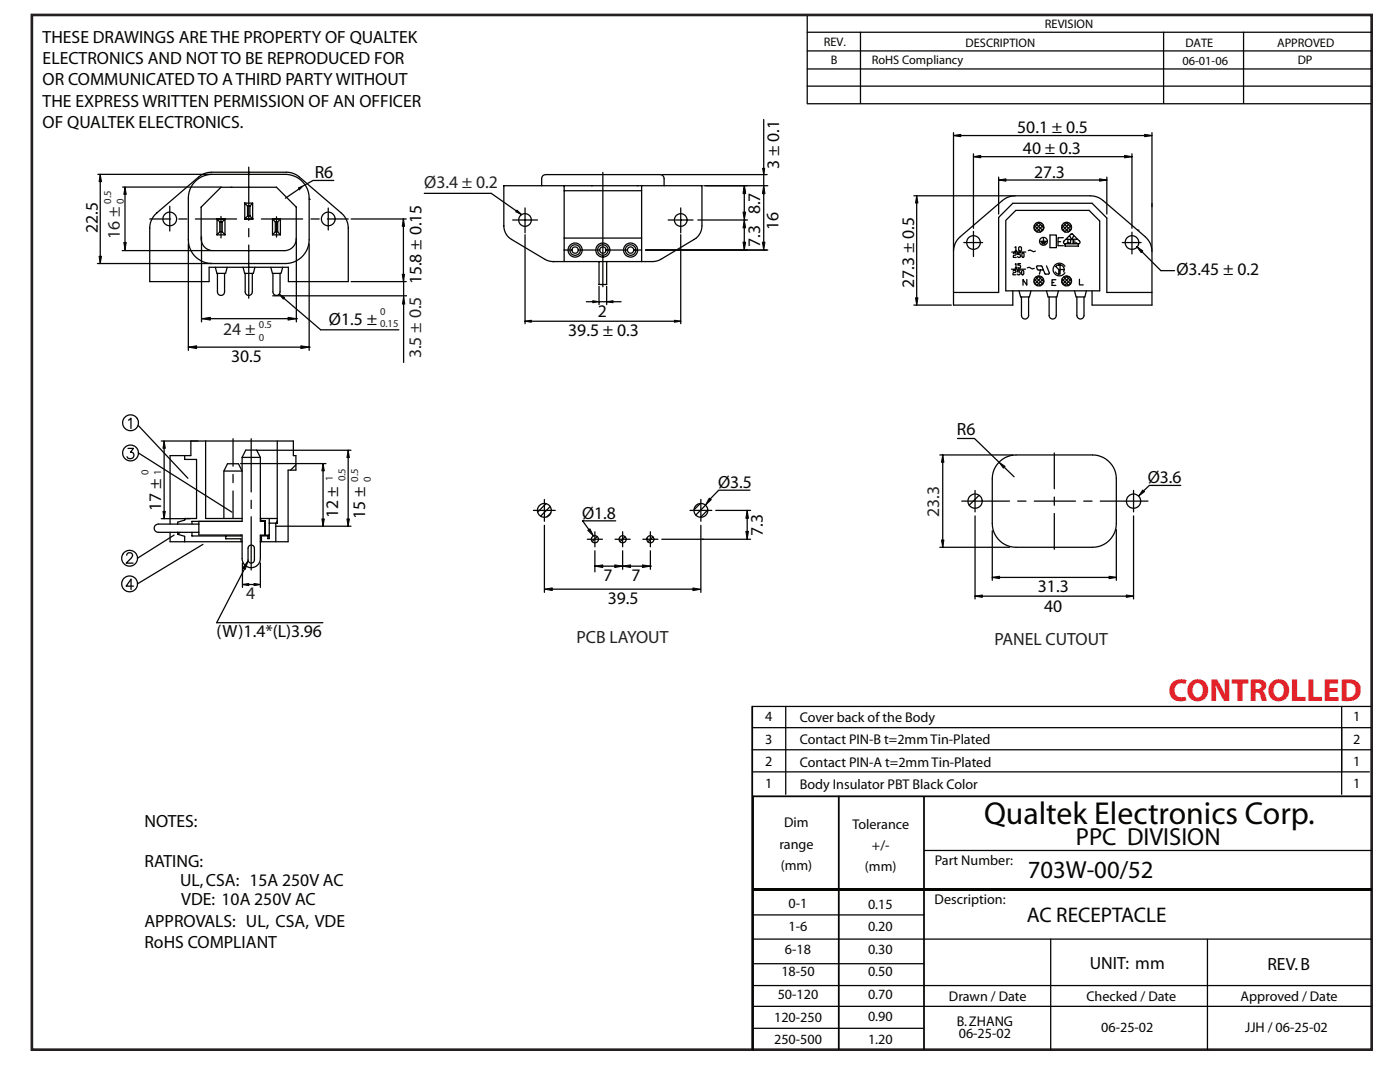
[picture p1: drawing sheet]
<svg xmlns="http://www.w3.org/2000/svg" width="279mm" height="216mm" viewBox="0 0 279 216" stroke-linecap="round" stroke-linejoin="round" font-family="sans-serif">
<path d="M6.4 3h267.3v206.5h-267.3z" fill="none" stroke="#231f20" stroke-width=".53"/>
<path d="M167.4 158.9v50.4M184.4 159v50.4M273.7 158.9h-123.4v50.6" fill="none" stroke="#050504" stroke-width=".35"/>
<g fill="none" stroke="#050504" stroke-width=".25">
<path d="M161.1 6.4h112.6M161.1 10.2h112.6M161.1 13.8h112.6M161.1 3.2v17.5M161.1 17.2h112.6M171.7 6.4v14.3M232.2 6.4v14.3M248.2 6.4v14.3M19.5 34.8h22.6M39.2 36l.9-.7 1.7-.5h15.2a4.8 4.8 0 0 1 4.7 4.7v8.3a4.8 4.8 0 0 1-4.7 4.8h-14.7a4.7 4.7 0 0 1-4.7-4.8v-8.8l.5-1.7zM39.7 35.3l-8.4 7.2-.9 1.1-.4 .9-.1 1v10.7h11.8v-2.9h15.9v2.9h11.9v-10.7l-.1-1-.4-.9-.9-1.1-8.4-7.2M42.2 34.4h15"/>
<path d="M44.1 37.4h11.1l3.9 3.9v6.3a2.37 2.37 0 0 1-2.3 2.4h-14.3a2.37 2.37 0 0 1-2.4-2.4v-6.3zM49.6 33.4v10.6M161.2 20.7h112.4M19.4 52.6h22.7M29.9 43.7h4.1M33.9 41.2v4.9M35.7 43.7h1.6M39 43.7h8.2M43.3 46.9h1.6M43.4 54.6v3.6M43.9 46.3l-.6 .6M43.9 44.3l-.6-.6v3.2"/>
<path d="M43.9 46.3h.4M43.9 44.3h.4M43.9 44.3v2M44.1 43.2v4.3M44.3 46.3l.6 .6M44.3 44.3l.6-.6v3.2M44.3 44.3v2M44.8 54.6v3.6M48.8 40.5h1.6v3.2l-.5-.6M48.8 43.7h1.7M48.8 40.5v3.2M48.8 40.5l.6 .6"/>
<path d="M49.4 41.1v2M49.4 41.1h.5M49.4 43.1h.5M49.4 43.1l-.6 .6M49.6 45.6v1.7M49.6 48.9v10.6M49.9 41.1v2M50.4 40.5l-.5 .6M52.2 43.7h8.2M54.4 46.9h1.6M54.5 54.6v3.6M54.9 46.3l-.5 .6"/>
<path d="M54.9 46.3h.5M54.9 44.3h.5M54.9 44.3v2M54.9 44.3l-.5-.6v3.2M55.2 43.3v4M55.4 44.3v2M55.4 44.3l.6-.6v3.2M55.4 46.3l.6 .6M55.9 54.6v3.6M62.1 43.7h1.6M65.3 43.7h4.2M65.5 41.5v4.4"/>
<path d="M184.5 169.7h89.2M150.3 192.3h34M150.3 182.6h34.1M150.3 187.4h123.4M150.4 196.7h123.3M209.7 187.4v22.2M241 187.4v22.1M150.3 200.8h123.4M150.3 205.2h34"/>
<circle cx="33.9" cy="43.7" r="1.37"/>
<circle cx="65.5" cy="43.7" r="1.37"/>
</g>
<path d="M273.7 177.4h-123.5" fill="none" stroke="#050504" stroke-width=".4"/>
<path d="M150.2 177.2v.4h34.4v-.4" fill="none" stroke="#050504" stroke-width=".2"/>
<path d="M19.8 51.1h.5l-.3 1.5z" fill="#050504"/>
<path d="M19.8 51.1h.5l-.3 1.5z" fill="none" stroke="#050504" stroke-width=".2"/>
<path d="M20 34.8l.3 1.4h-.5z" fill="#050504"/>
<path d="M20 34.8l.3 1.4h-.5z" fill="none" stroke="#050504" stroke-width=".2"/>
<path d="M70.1 43.7h11M80.5 43.7v11" fill="none" stroke="#050504" stroke-width=".25"/>
<path d="M80.5 43.7l.2 1.5h-.4z" fill="#050504"/>
<path d="M80.5 43.7l.2 1.5h-.4z" fill="none" stroke="#050504" stroke-width=".2"/>
<path d="M80.3 54.7h.4l-.2 1.5z" fill="#050504"/>
<path d="M80.3 54.7h.4l-.2 1.5z" fill="none" stroke="#050504" stroke-width=".2"/>
<g fill="none" stroke="#050504" stroke-width=".25">
<path d="M42.2 34.4a3.8 3.8 0 0 0-2.5 .9M57.2 34.4a3.8 3.8 0 0 1 2.5 .9M59.7 37.7l-2.7 1.8M66.6 36h-4.1l-1.6 .9M100.5 37.1h39.6v8l-.1 .9-.5 .8-1 1-6.6 4-.8 .3-.8 .1h-20.4l-1.1-.4-6.7-4a3.1 3.1 0 0 1-1.6-2.7zM108.1 37.1v-1.7l.2-.3 .6-.3h22.8l.6 .3 .2 .3v1.7M112.6 38.1h15.4M112.6 37.1v15.1M120.3 34.4v22.8M128 37.1v15.1M43.4 58.2a.71 .71 0 0 0 .7 .8 .71 .71 0 0 0 .7-.8M54.5 58.2a.71 .71 0 0 0 .7 .8 .71 .71 0 0 0 .7-.8"/>
<path d="M56.7 59.5l7.3 6.3M102.3 43.9h5M104.8 41.5v5M112.6 49.9h1.5M112.6 47.5h15.4M115.4 49.9h4.3M119.5 52.2v4.6h1.6v-4.6M121 49.9h4.2M126.5 49.9a.63 .63 0 0 0-.9-.6 .63 .63 0 0 0-.2 1.1 .63 .63 0 0 0 1.1-.3v-.2h1.5M133.3 43.9h5M135.9 41.5v5"/>
<circle cx="114.8" cy="49.9" r=".64"/>
<circle cx="114.8" cy="49.9" r="1.05"/>
<circle cx="114.8" cy="49.9" r="1.41"/>
<circle cx="120.3" cy="49.9" r="1.05"/>
<circle cx="120.3" cy="49.9" r="1.4"/>
<circle cx="120.3" cy="49.9" r=".64"/>
<circle cx="125.8" cy="49.9" r="1.05"/>
<circle cx="125.9" cy="49.9" r="1.4"/>
</g>
<path d="M59.5 37.5l1.4-.6-1.1 1z" fill="#050504" stroke="#050504" stroke-width=".2"/>
<path d="M55.7 58.7l1.1 .7-.3 .3z" fill="#050504"/>
<path d="M55.7 58.7l1.1 .7-.3 .3z" fill="none" stroke="#050504" stroke-width=".2"/>
<path d="M104.8 46.8v17.8M135.9 46.8v17.8M64 65.8h15.6M104.8 64.1h31.1" fill="none" stroke="#050504" stroke-width=".25"/>
<path d="M134.6 63.9l1.3 .2-1.3 .2z" fill="#050504"/>
<path d="M134.6 63.9l1.3 .2-1.3 .2z" fill="none" stroke="#050504" stroke-width=".2"/>
<path d="M104.8 64.1l1.2-.2v.4z" fill="#050504"/>
<path d="M104.8 64.1l1.2-.2v.4z" fill="none" stroke="#050504" stroke-width=".2"/>
<path d="M140.5 37.1h8.6" fill="none" stroke="#050504" stroke-width=".25"/>
<path d="M148.5 37.1l.3 1.2h-.5z" fill="#050504"/>
<path d="M148.5 37.1l.3 1.2h-.5z" fill="none" stroke="#050504" stroke-width=".2"/>
<path d="M132.1 34.8h21M119.5 57.1v3.7M121.1 57.1v3.7M117 60.2h1.3M119.5 60.2h4.5" fill="none" stroke="#050504" stroke-width=".25"/>
<path d="M121.1 60.2l1.2-.2v.4z" fill="#050504"/>
<path d="M121.1 60.2l1.2-.2v.4z" fill="none" stroke="#050504" stroke-width=".2"/>
<path d="M118.3 60l1.2 .2-1.2 .2z" fill="#050504"/>
<path d="M118.3 60l1.2 .2-1.2 .2z" fill="none" stroke="#050504" stroke-width=".2"/>
<g fill="none" stroke="#050504" stroke-width=".25">
<path d="M20 34.8v17.8M37.6 48.6v21.3M43 53.3l.3 1.3h1.7l.3-1.3M48.5 53.3l.3 1.3h1.8l.3-1.3M48.9 54.6v3.6a.71 .71 0 0 0 .7 .8 .71 .71 0 0 0 .8-.8v-3.6M54 53.3l.4 1.3h1.7l.3-1.3M61.7 48.6v21.3M37.6 69.3h24.1"/>
<circle cx="104.8" cy="43.9" r="1.26"/>
<circle cx="135.9" cy="43.9" r="1.26"/>
</g>
<path d="M37.6 69.3l1.6-.3v.6z" fill="#050504"/>
<path d="M37.6 69.3l1.6-.3v.6z" fill="none" stroke="#050504" stroke-width=".2"/>
<path d="M60 69l1.7 .3-1.7 .3z" fill="#050504"/>
<path d="M60 69l1.7 .3-1.7 .3z" fill="none" stroke="#050504" stroke-width=".2"/>
<path d="M46.1 37.4h.1M49.6 34.8h.1M61.7 39.8h.1M118 37.1h.1M127.2 37.1h.1M140.9 37.1h12.3M148.5 38.6v3.7M42.1 52.6h.1M110.4 52.2h.1M128.8 49.9h24.4M61.7 69.3h.1" fill="none" stroke="#050504" stroke-width=".25"/>
<path d="M148.5 37.1l.3 1.5h-.5z" fill="#050504"/>
<path d="M148.5 37.1l.3 1.5h-.5z" fill="none" stroke="#050504" stroke-width=".2"/>
<path d="M148.3 42.3h.5l-.3 1.6z" fill="#050504"/>
<path d="M148.3 42.3h.5l-.3 1.6z" fill="none" stroke="#050504" stroke-width=".2"/>
<path d="M152.4 23.8v15M70.1 56.2h11M139.3 43.9h9.9" fill="none" stroke="#050504" stroke-width=".25"/>
<path d="M152.2 33.6h.4l-.2 1.2z" fill="#050504"/>
<path d="M152.2 33.6h.4l-.2 1.2z" fill="none" stroke="#050504" stroke-width=".2"/>
<path d="M128.8 49.9h20.4M148.5 43.9v6" fill="none" stroke="#050504" stroke-width=".25"/>
<path d="M148.5 43.9l.3 1.6h-.5z" fill="#050504"/>
<path d="M148.5 43.9l.3 1.6h-.5z" fill="none" stroke="#050504" stroke-width=".2"/>
<path d="M148.5 43.9h.1" fill="none" stroke="#050504" stroke-width=".25"/>
<path d="M148.3 48.3h.5l-.3 1.6z" fill="#050504"/>
<path d="M148.3 48.3h.5l-.3 1.6z" fill="none" stroke="#050504" stroke-width=".2"/>
<path d="M152.4 38.6v9.7M128.8 49.9h24.2M148.5 49.9h.1" fill="none" stroke="#050504" stroke-width=".25"/>
<path d="M152.4 37.1l.3 1.5h-.6z" fill="#050504"/>
<path d="M152.4 37.1l.3 1.5h-.6z" fill="none" stroke="#050504" stroke-width=".2"/>
<path d="M152.1 48.3h.6l-.3 1.6z" fill="#050504"/>
<path d="M152.1 48.3h.6l-.3 1.6z" fill="none" stroke="#050504" stroke-width=".2"/>
<g fill="none" stroke="#050504" stroke-width=".25">
<path d="M182.4 39.1h20M182.9 39.1v21.8M43.3 43.7h1.6M48.8 43.7h1.6M54.4 43.7h1.6M152.4 49.9h.1M190.3 58.4h9v-15l2.8-2.8h15.8l3 2.9v14.9h9M194.3 46.2v5M200.7 58h18.8M202.1 58v2.9h-11.8v-11.2l.5-1.4 .9-1.1 8.3-7.2a3.8 3.8 0 0 1 2.6-.9h15a3.9 3.9 0 0 1 2.5 .9l8.4 7.2 .9 1.1 .4 .9 .1 1v10.7h-12v-2.9M203.9 59.3v3.6M205.3 59.3v3.6"/>
<path d="M209.4 59.3v3.6M210.8 59.3v3.6M214.9 59.3v3.6M216.3 59.3v3.6M225.9 46.3v4.4M182.4 60.9h7.5"/>
<circle cx="194.3" cy="48.4" r="1.37"/>
<circle cx="225.9" cy="48.4" r="1.37"/>
</g>
<path d="M182.9 39.1l.3 1.4h-.5z" fill="#050504"/>
<path d="M182.9 39.1l.3 1.4h-.5z" fill="none" stroke="#050504" stroke-width=".2"/>
<path d="M182.7 59.4h.5l-.3 1.5z" fill="#050504"/>
<path d="M182.7 59.4h.5l-.3 1.5z" fill="none" stroke="#050504" stroke-width=".2"/>
<path d="M199.3 35.3v7.4M199.3 35.9h21.6M220.9 35.3v7.4" fill="none" stroke="#050504" stroke-width=".25"/>
<path d="M199.3 35.9l1.5-.2v.5z" fill="#050504"/>
<path d="M199.3 35.9l1.5-.2v.5z" fill="none" stroke="#050504" stroke-width=".2"/>
<path d="M219.4 35.7l1.5 .2-1.5 .3z" fill="#050504"/>
<path d="M219.4 35.7l1.5 .2-1.5 .3z" fill="none" stroke="#050504" stroke-width=".2"/>
<path d="M194.3 30.7v14.9M194.3 31.3h31.6M225.9 30.7v14.9" fill="none" stroke="#050504" stroke-width=".25"/>
<path d="M194.3 31.3l1.4-.3v.5z" fill="#050504"/>
<path d="M194.3 31.3l1.4-.3v.5z" fill="none" stroke="#050504" stroke-width=".2"/>
<path d="M224.4 31l1.5 .3-1.5 .2z" fill="#050504"/>
<path d="M224.4 31l1.5 .3-1.5 .2z" fill="none" stroke="#050504" stroke-width=".2"/>
<path d="M190.3 26.5v23.5M190.3 27h39.6M229.9 40.6v9.4" fill="none" stroke="#050504" stroke-width=".25"/>
<path d="M190.3 27l1.4-.2v.5z" fill="#050504"/>
<path d="M190.3 27l1.4-.2v.5z" fill="none" stroke="#050504" stroke-width=".2"/>
<path d="M228.4 26.8l1.5 .2-1.5 .3z" fill="#050504"/>
<path d="M228.4 26.8l1.5 .2-1.5 .3z" fill="none" stroke="#050504" stroke-width=".2"/>
<path d="M227 45.8l.4 .2z" fill="#050504"/>
<g fill="none" stroke="#050504" stroke-width=".25">
<path d="M229.9 26.5v14.8M192.3 48.4h3.8M200.7 58v-14l2-2h14.7l2.1 2.1v13.9M201.9 53.7h2.8M201.9 50.3h2.8M202.2 54.1l.1-.2 .4 .2-.1 .3-.4 .1v.3h.5M202.2 50.6l.2-.1 .4 .1-.1 .3-.5 .2v.3h.6M202.6 49.4l.1-.2v.9M202.6 50.1h.3M202.6 52.8l.2-.2v.9M202.6 53.5h.3M203.3 49.4l.2-.2 .4 .2v.6l-.2 .1-.4-.1z"/>
<path d="M203.4 58l.3 1.3h1.7l.4-1.3M203.6 53.9h-.6v.3h.5l.1 .2v.3l-.1 .1-.5-.1M203.7 50.5h-.6v.3h.4l.2 .1-.2 .5-.4-.2M203.7 52.6h-.6v.3h.5l.1 .1-.1 .5-.5-.2M204 53.9l.3 .2v.6l-.1 .1-.3-.1v-.6zM204.1 50.5l.3 .1v.6l-.2 .2-.3-.2v-.6zM204.9 55.8v1.1l-.7-1.1v1.1M205 53.4l.4-.1 .6 .4 .4-.2M205.2 50l.4-.1 .6 .3 .4-.1M206.4 56.4l.6 .6M206.4 45.7l.6 .6M206.4 55.7l1.3 1.3"/>
<path d="M206.4 45l1.3 1.3M206.7 55.3l1.4 1.4M206.7 44.6l1.4 1.4M207.2 55.1l1.1 1.1M207.2 44.4l1.1 1.1M207.4 55.1l-1.1 1M207.4 44.4l-1.1 1M207.7 53.9l-.3 .8M207.7 48.1h1.1M207.8 48.4h.9M207.9 55.3l-1.4 1.3M207.9 44.6l-1.4 1.3"/>
<path d="M208 48.6h.5M208.2 55.6l-1.3 1.4M208.2 44.9l-1.3 1.3M208.2 47.6v.5M208.3 56.3l-.8 .7M208.3 45.6l-.8 .7M208.9 53.1l.5 1.3-.2 .3h-.6l-.7-1.6h-1l.2 .7 1.1 .1M208.9 58l.3 1.3h1.7l.3-1.3M209.5 46.9h1.3v2.5h-1.3zM210 56.4h.3M210.7 55.8h-.7v1.2h.7M211.2 48.2h.5"/>
<path d="M211.3 53v-.2l-.6 .4 .6 .6v.9l-.7-.4M211.6 53.8h.8M211.9 56.3l.7 .7M211.9 45.6l.7 .7M212 55.7l1.3 1.3M212 44.9l1.3 1.3M212.2 47.4h-1v1.6h1M212.3 54.2l.1-.5-.2-.5-.6-.4v1.9M212.3 55.3l1.3 1.4M212.3 44.6l1.3 1.3M212.5 53.1a1.27 1.27 0 0 0-1.9-.3 1.27 1.27 0 0 0 0 1.9 1.27 1.27 0 0 0 1.9-.3M212.5 48.7l-.2-.1v-.4l1.5-1.5h.3l1.4 1.4v.4l-.3 .2"/>
<path d="M212.5 48.7h2.7M212.6 48.7v.4h2.6v-.4M212.8 55.1l1 1.1M212.8 44.4l1 1M212.9 47.8l.8 .1v.5l-.8 .1M213 55.1l-1.1 1.1M213 44.4l-1.1 1.1M213.1 47.8v.7M213.5 55.3l-1.4 1.4M213.5 44.6l-1.4 1.4M213.5 47.1l.4 .7 .4-.7M213.8 55.7l-1.3 1.3"/>
<path d="M213.8 45l-1.3 1.3M213.8 56.4l-.6 .6M213.8 45.6l-.6 .7M214.2 48.1h.4M214.4 58l.4 1.3h1.7l.3-1.3M214.9 47.7h-.7v.8h.7M215.4 55.7v1.1h.8M224 48.4h3.7M203.9 62.9a.71 .71 0 0 0 .7 .8 .71 .71 0 0 0 .7-.8M209.4 62.9a.71 .71 0 0 0 .7 .8 .71 .71 0 0 0 .7-.8M214.9 62.9a.71 .71 0 0 0 .7 .8 .71 .71 0 0 0 .7-.8M32.2 88h26.3v2.9h.6v2.9h-1.6v14.3h-5.5v3.4a1.82 1.82 0 0 1-1.9 1.8 1.82 1.82 0 0 1-1.8-1.8v-3.4h-14.4v-1.9"/>
<path d="M32.8 88v15.5M38.1 88v2.9h-4.2v13.7M41 88v15.5h7.3v-12.2l.7-1.5h2.2l.8 1.5M44.7 94v9.5M45.4 92.5h2.2l.7 1.5h-3.6zM46.5 87.5v5.5M46.5 94.7v1.6M46.5 98v5.5M50.1 87.5v10.7M50.1 99.8v1.7M191.9 100h9.6M194.6 97.9v4.2"/>
<path d="M198 95.5v9M202.8 90.8h15.2M203.1 100h1.7M206.4 100h8.2M210.4 90.4v7.1M210.4 99.2v1.6M216.3 100h1.6M219.6 100h9.5M222.8 95.5v9M226.2 97.9v4.2M31.6 106.2h8.1M31.6 104.6h8.1"/>
<path d="M32.2 103.5h5.8M36.9 107v1.1M49.8 108.9l.5-.1 .4 .4 .1 2.5a.64 .64 0 0 1-.7 .7 .64 .64 0 0 1-.6-.7v-2.3zM50.1 103.1v10.6M52 103.5h3.3M202.8 109.2h15.2M210.4 102.5v7.1"/>
<circle cx="207.3" cy="56.1" r=".98"/>
<circle cx="207.3" cy="45.3" r=".98"/>
<circle cx="208.2" cy="48.2" r=".79"/>
<circle cx="212.9" cy="56.1" r=".98"/>
<circle cx="212.9" cy="45.3" r=".98"/>
</g>
<path d="M32.8 88l.2 1.5h-.5z" fill="#050504"/>
<path d="M32.8 88l.2 1.5h-.5z" fill="none" stroke="#050504" stroke-width=".2"/>
<path d="M32.5 102h.5l-.2 1.5z" fill="#050504"/>
<path d="M32.5 102h.5l-.2 1.5z" fill="none" stroke="#050504" stroke-width=".2"/>
<path d="M48 92.5h17M64.5 92.5v12.5" fill="none" stroke="#050504" stroke-width=".25"/>
<path d="M64.2 103.5h.5l-.2 1.5z" fill="#050504"/>
<path d="M64.2 103.5h.5l-.2 1.5z" fill="none" stroke="#050504" stroke-width=".2"/>
<path d="M64.5 92.5l.2 1.5h-.5z" fill="#050504"/>
<path d="M64.5 92.5l.2 1.5h-.5z" fill="none" stroke="#050504" stroke-width=".2"/>
<path d="M51.2 89.8h18.8M69.5 89.8v15.2M55 105h15" fill="none" stroke="#050504" stroke-width=".25"/>
<path d="M69.5 89.8l.2 1.5h-.5z" fill="#050504"/>
<path d="M69.5 89.8l.2 1.5h-.5z" fill="none" stroke="#050504" stroke-width=".2"/>
<path d="M69.2 103.5h.5l-.2 1.5z" fill="#050504"/>
<path d="M69.2 103.5h.5l-.2 1.5z" fill="none" stroke="#050504" stroke-width=".2"/>
<path d="M198 105.9v9.9M198 115.2h24.8M222.8 105.7v10.1" fill="none" stroke="#050504" stroke-width=".25"/>
<path d="M221.3 115l1.5 .2-1.5 .3z" fill="#050504"/>
<path d="M221.3 115l1.5 .2-1.5 .3z" fill="none" stroke="#050504" stroke-width=".2"/>
<path d="M198 115.2l1.5-.2v.5z" fill="#050504"/>
<path d="M198 115.2l1.5-.2v.5z" fill="none" stroke="#050504" stroke-width=".2"/>
<path d="M194.6 102.9v16.6M194.6 119h31.6M226.2 102.9v16.6" fill="none" stroke="#050504" stroke-width=".25"/>
<path d="M194.6 119l1.4-.3v.5z" fill="#050504"/>
<path d="M194.6 119l1.4-.3v.5z" fill="none" stroke="#050504" stroke-width=".2"/>
<path d="M224.8 118.7l1.4 .3-1.4 .2z" fill="#050504"/>
<path d="M224.8 118.7l1.4 .3-1.4 .2z" fill="none" stroke="#050504" stroke-width=".2"/>
<path d="M187.6 90.8h14.6M188.1 90.8v18.4M187.6 109.2h13.9" fill="none" stroke="#050504" stroke-width=".25"/>
<path d="M188.1 90.8l.3 1.4h-.5z" fill="#050504"/>
<path d="M188.1 90.8l.3 1.4h-.5z" fill="none" stroke="#050504" stroke-width=".2"/>
<path d="M187.9 107.7h.5l-.3 1.5z" fill="#050504"/>
<path d="M187.9 107.7h.5l-.3 1.5z" fill="none" stroke="#050504" stroke-width=".2"/>
<path d="M200.3 93.1l2.1 2" fill="none" stroke="#050504" stroke-width=".25"/>
<path d="M199.4 92.2l1.2 .9-.4 .3z" fill="#050504"/>
<path d="M199.4 92.2l1.2 .9-.4 .3z" fill="none" stroke="#050504" stroke-width=".2"/>
<path d="M191.1 87.5h3.4l4.9 4.7" fill="none" stroke="#050504" stroke-width=".25"/>
<path d="M228.1 97.8l.3 .3-1.2 .9z" fill="#050504"/>
<path d="M228.1 97.8l.3 .3-1.2 .9z" fill="none" stroke="#050504" stroke-width=".2"/>
<path d="M235.6 96.9h-6.2l-1.2 1M48.4 112.3v4.9M48.5 116.6h3.1M52 112.3v4.9" fill="none" stroke="#050504" stroke-width=".25"/>
<path d="M50.7 116.4l1.3 .2-1.3 .3z" fill="#050504"/>
<path d="M50.7 116.4l1.3 .2-1.3 .3z" fill="none" stroke="#050504" stroke-width=".2"/>
<path d="M48.4 116.6l1.3-.2v.5z" fill="#050504"/>
<path d="M48.4 116.6l1.3-.2v.5z" fill="none" stroke="#050504" stroke-width=".2"/>
<g fill="none" stroke="#050504" stroke-width=".25">
<path d="M25.5 89.5h1.1l-.6 .8a.66 .66 0 0 1 .7 .7 .66 .66 0 0 1-.9 .5l-.3-.1-.1-.3M25.6 83.8l.5-.4v2.1M27.6 90.4l18.7 11.8M27.6 84.9l9.9 10.5M36.9 90.9v.8h2.3v11.8h-2.3v.3l-1.4 .4v.4M48.3 91.3h3.7v12.7h.9v2.8h-.9v1.3M55.3 88v16.4h-1.6M25.3 110.8l.4-.5h.4l.3 .2a.64 .64 0 0 1-.2 .9l-1 1h1.4M26.6 117h-1.4l1-1.4v2M31.6 104.6a.82 .82 0 0 0-.8 .8 .82 .82 0 0 0 .8 .8M34.7 106.8l-7.3 4.6M35.5 106.2v.4l1.4 .4"/>
<path d="M38.3 106.2v.7h9.8M39.7 104v2.8h8.6v1.3M40.5 108.6l-13.1 7.9M45.1 106.9v.6h3M48.3 103.5v.5h-10v.6M52 103.5v.4h1v2.9h.7M53.7 103.5v4h-.3v-.6h-1.4M55 104.4v3.7M43.2 124.3h21.2"/>
<circle cx="26" cy="84.4" r="1.58"/>
<circle cx="26" cy="90.4" r="1.58"/>
<circle cx="226.2" cy="100" r="1.42"/>
<circle cx="25.9" cy="111.4" r="1.58"/>
<circle cx="25.9" cy="116.5" r="1.58"/>
<circle cx="194.6" cy="100" r="1.42"/>
</g>
<path d="M49.5 111.9l-.6 1.7-.5-.3z" fill="#050504"/>
<path d="M49.5 111.9l-.6 1.7-.5-.3z" fill="none" stroke="#050504" stroke-width=".2"/>
<g fill="none" stroke="#050504" stroke-width=".25">
<path d="M108.6 99.7v4.3M139.9 99.7v4.3M48.8 113.6l-5.6 10.7M106.5 101.8h4.3M117.2 107.6h3M118.7 109.9v4.2M118.7 113h11.1M118.7 106.1v3M122.8 107.6h3M124.3 106.1v3M124.3 109.9v3.7M128.3 107.6h3"/>
<path d="M129.8 106.1v3M129.8 109.9v3.7M137.7 101.8h4.4"/>
<circle cx="108.6" cy="101.8" r="1.38"/>
<circle cx="118.7" cy="107.6" r=".71"/>
<circle cx="124.3" cy="107.6" r=".71"/>
<circle cx="129.8" cy="107.6" r=".71"/>
<circle cx="139.9" cy="101.8" r="1.38"/>
</g>
<path d="M124.3 113l1.5-.3v.5z" fill="#050504"/>
<path d="M124.3 113l1.5-.3v.5z" fill="none" stroke="#050504" stroke-width=".2"/>
<path d="M129.8 113h.1" fill="none" stroke="#050504" stroke-width=".25"/>
<path d="M118.7 113l1.6-.3v.5z" fill="#050504"/>
<path d="M118.7 113l1.6-.3v.5z" fill="none" stroke="#050504" stroke-width=".2"/>
<path d="M122.7 112.7l1.6 .3-1.6 .2z" fill="#050504"/>
<path d="M122.7 112.7l1.6 .3-1.6 .2z" fill="none" stroke="#050504" stroke-width=".2"/>
<path d="M128.2 112.7l1.6 .3-1.6 .2z" fill="#050504"/>
<path d="M128.2 112.7l1.6 .3-1.6 .2z" fill="none" stroke="#050504" stroke-width=".2"/>
<path d="M108.6 104.8v13.4M110.2 117.6h28.1M139.9 104.8v13.4" fill="none" stroke="#050504" stroke-width=".25"/>
<path d="M108.6 117.6l1.6-.3v.5z" fill="#050504"/>
<path d="M108.6 117.6l1.6-.3v.5z" fill="none" stroke="#050504" stroke-width=".2"/>
<path d="M138.3 117.3l1.6 .3-1.6 .2z" fill="#050504"/>
<path d="M138.3 117.3l1.6 .3-1.6 .2z" fill="none" stroke="#050504" stroke-width=".2"/>
<path d="M141.5 99.4l.5 .3-1.2 1.1z" fill="#050504"/>
<path d="M141.5 99.4l.5 .3-1.2 1.1z" fill="none" stroke="#050504" stroke-width=".2"/>
<path d="M149.7 97.8h-6.3l-1.6 1.7" fill="none" stroke="#050504" stroke-width=".25"/>
<path d="M117.3 105.8l.4-.3 .8 1.5z" fill="#050504"/>
<path d="M117.3 105.8l.4-.3 .8 1.5z" fill="none" stroke="#050504" stroke-width=".2"/>
<path d="M122.9 103.9h-6.6l1.2 1.8M132.1 107.6h17.7M142.8 101.8h7M149.1 101.8v5.8" fill="none" stroke="#050504" stroke-width=".25"/>
<path d="M149.1 101.8l.3 1.6h-.6z" fill="#050504"/>
<path d="M149.1 101.8l.3 1.6h-.6z" fill="none" stroke="#050504" stroke-width=".2"/>
<path d="M148.8 106h.6l-.3 1.6z" fill="#050504"/>
<path d="M148.8 106h.6l-.3 1.6z" fill="none" stroke="#050504" stroke-width=".2"/>
<g fill="none" stroke="#050504" stroke-width=".25">
<path d="M98 38.6l6.1 4.2M59.1 92.8l-1.1 1M195.4 98.8l-2 2M202.8 90.8a4.8 4.8 0 0 0-4.8 4.7M218 90.8a4.8 4.8 0 0 1 4.8 4.7M35.9 106.2l-.4 .4M37.1 103.5l-.2 .2M48.1 106.8v.1M48.1 107.5v.6M52 107.5h.2M52.2 106.9v1.2M53.8 104.4l-.1 .1"/>
<path d="M109 100.5l-1.7 1.7M109.8 101.1l-1.9 1.9M109.9 102.3l-.7 .8M119.2 107.1l-1 1M124.8 107.1l-1.1 1M130.3 107.1l-1 1M139.8 100.5l-1.3 1.2M140.2 107.6h.1M140.8 100.8l-1.9 2M141.3 101.8l-1.5 1.4M198 104.5a4.8 4.8 0 0 0 4.8 4.7M222.8 104.5a4.8 4.8 0 0 1-4.8 4.7"/>
</g>
<path d="M103.2 41.9l.9 .9-1.2-.5z" fill="#050504"/>
<path d="M103.2 41.9l.9 .9-1.2-.5z" fill="none" stroke="#050504" stroke-width=".2"/>
<path d="M84.7 38.6h13.3M226.9 49.2l4.8 4.8" fill="none" stroke="#050504" stroke-width=".25"/>
<path d="M226.9 49.2l1.2 .9-.4 .3z" fill="#050504"/>
<path d="M226.9 49.2l1.2 .9-.4 .3z" fill="none" stroke="#050504" stroke-width=".2"/>
<path d="M24.5 37.3h19.6M24.4 50h17.8M231.7 54h2.7M150.1 149.6h123.6M150.2 154h123.1M150.3 145.2h123.3M150.3 141h123.3M156.8 141v17.5M267.8 141v17.5" fill="none" stroke="#050504" stroke-width=".25"/>
<path d="M150.1 141v68.3" fill="none" stroke="#050504" stroke-width=".35"/>
<path d="M24.7 48.4h.5l-.3 1.4z" fill="#050504"/>
<path d="M24.7 48.4h.5l-.3 1.4z" fill="none" stroke="#050504" stroke-width=".2"/>
<path d="M24.9 37.3l.3 1.5h-.5z" fill="#050504"/>
<path d="M24.9 37.3l.3 1.5h-.5z" fill="none" stroke="#050504" stroke-width=".2"/>
<path d="M24.9 37.3v12.5M40.2 47.2v17M59.1 47.6v16.6M40.3 63.6h18.8" fill="none" stroke="#050504" stroke-width=".25"/>
<path d="M40.3 63.6l1.7-.3v.6z" fill="#050504"/>
<path d="M40.3 63.6l1.7-.3v.6z" fill="none" stroke="#050504" stroke-width=".2"/>
<path d="M57.5 63.3l1.6 .3-1.6 .3z" fill="#050504"/>
<path d="M57.5 63.3l1.6 .3-1.6 .3z" fill="none" stroke="#050504" stroke-width=".2"/>
<path d="M54.4 59h26.7M80.6 55.7v16.6M59.1 63.6h.1" fill="none" stroke="#050504" stroke-width=".25"/>
<path d="M80.6 59.2l.2 1.5h-.5z" fill="#050504"/>
<path d="M80.6 59.2l.2 1.5h-.5z" fill="none" stroke="#050504" stroke-width=".2"/>
<text font-size="6.3" fill="#e11f25" x="233.2" y="139.8">CONTROLLED</text>
<text font-size="6.3" fill="#050504" x="196.4" y="164.3">Qualtek Electronics Corp.</text>
<g font-size="4.9" fill="#050504">
<text x="214.7" y="168.6">PPC DIVISION</text>
<text x="205.1" y="175.2">703W-00/52</text>
</g>
<text font-size="4.2" fill="#050504" x="204.9" y="184">AC RECEPTACLE</text>
<g font-size="3.5" fill="#050504">
<text x="8.5" y="8.6">THESE DRAWINGS ARE THE PROPERTY OF QUALTEK</text>
<text x="8.5" y="12.8">ELECTRONICS AND NOT TO BE REPRODUCED FOR</text>
<text x="8.5" y="17">OR COMMUNICATED TO A THIRD PARTY WITHOUT</text>
<text x="8.5" y="21.3">THE EXPRESS WRITTEN PERMISSION OF AN OFFICER</text>
<text x="8.5" y="25.5">OF QUALTEK ELECTRONICS.</text>
<text x="203" y="26.6">50.1 ± 0.5</text>
<text x="62.8" y="35.6">R6</text>
<text x="155.5" y="33.7" transform="rotate(-90 155.5 33.7)">3 ± 0.1</text>
<text x="204.2" y="30.8">40 ± 0.3</text>
<text x="206.4" y="35.5">27.3</text>
<text x="19.5" y="46.5" transform="rotate(-90 19.5 46.5)">22.5</text>
<text x="151.7" y="42.8" transform="rotate(-90 151.7 42.8)">8.7</text>
<text x="155.4" y="45.9" transform="rotate(-90 155.4 45.9)">16</text>
<text x="151.7" y="49.2" transform="rotate(-90 151.7 49.2)">7.3</text>
<text x="84.1" y="56.7" transform="rotate(-90 84.1 56.7)">15.8 ± 0.15</text>
<text x="182.5" y="57.4" transform="rotate(-90 182.5 57.4)">27.3 ± 0.5</text>
<text x="234.8" y="54.9">Ø3.45 ± 0.2</text>
<text x="65.6" y="64.8">Ø1.5 ±</text>
<text x="119.3" y="63.3">2</text>
<text x="113.4" y="67.1">39.5 ± 0.3</text>
<text x="46.1" y="72.2">30.5</text>
<text x="191" y="86.9">R6</text>
<text x="32.1" y="102" transform="rotate(-90 32.1 102)">17 ±</text>
<text x="143.3" y="97.4">Ø3.5</text>
<text x="229.1" y="96.3">Ø3.6</text>
<text x="67.5" y="103.4" transform="rotate(-90 67.5 103.4)">12 ±</text>
<text x="72.9" y="103.5" transform="rotate(-90 72.9 103.5)">15 ±</text>
<text x="116.2" y="103.6">Ø1.8</text>
<text x="152.2" y="106.9" transform="rotate(-90 152.2 106.9)">7.3</text>
<text x="120.4" y="115.9">7</text>
<text x="126" y="115.9">7</text>
<text x="207.1" y="118.2">31.3</text>
<text x="121.3" y="120.5">39.5</text>
<text x="208.4" y="122.2">40</text>
<text x="43.2" y="127.1">(W)1.4*(L)3.96</text>
<text x="28.8" y="165">NOTES:</text>
<text x="28.8" y="173">RATING:</text>
<text x="35.9" y="176.8">UL, CSA: 15A 250V AC</text>
<text x="28.8" y="184.9">APPROVALS: UL, CSA, VDE</text>
<text x="36.2" y="180.6">VDE: 10A 250V AC</text>
<text x="28.8" y="189.1">RoHS COMPLIANT</text>
<text x="217.5" y="193.3">UNIT: mm</text>
<text x="252.9" y="193.5">REV. B</text>
</g>
<g font-size="3.5" fill="#231f20">
<text x="84.7" y="37.6">Ø3.4 ± 0.2</text>
<text x="23.9" y="47.8" transform="rotate(-90 23.9 47.8)">16 ±</text>
<text x="44.5" y="66.9">24 ±</text>
<text x="84.1" y="71.5" transform="rotate(-90 84.1 71.5)">3.5 ± 0.5</text>
<text x="187.4" y="103.2" transform="rotate(-90 187.4 103.2)">23.3</text>
<text x="49.1" y="119.6">4</text>
<text x="115.1" y="128.2">PCB LAYOUT</text>
<text x="198.5" y="128.7">PANEL CUTOUT</text>
</g>
<g font-size="2.8" fill="#050504">
<text x="152.7" y="144">4</text>
<text x="270" y="144">1</text>
<text x="152.7" y="148.4">3</text>
<text x="159.6" y="144.1">Cover back of the Body</text>
<text x="159.6" y="148.5">Contact PIN-B t=2mm Tin-Plated</text>
<text x="270" y="148.4">2</text>
<text x="152.7" y="152.8">2</text>
<text x="159.6" y="153">Contact PIN-A t=2mm Tin-Plated</text>
<text x="270" y="152.8">1</text>
<text x="152.7" y="157.2">1</text>
<text x="159.6" y="157.4">Body Insulator PBT Black Color</text>
<text x="270" y="157.2">1</text>
<text x="156.5" y="165.1">Dim</text>
<text x="170.1" y="165.3">Tolerance</text>
<text x="155.5" y="169.3">range</text>
<text x="155.8" y="173.6">(mm)</text>
<text x="172.6" y="173.8">(mm)</text>
<text x="174" y="169.6">+/-</text>
<text x="186.5" y="172.7">Part Number:</text>
<text x="157.4" y="181.2">0-1</text>
<text x="157.4" y="185.7">1-6</text>
<text x="173.2" y="181.3">0.15</text>
<text x="173.2" y="185.8">0.20</text>
<text x="186.5" y="180.3">Description:</text>
<text x="156.7" y="190.3">6-18</text>
<text x="173.2" y="190.3">0.30</text>
<text x="155.9" y="194.8">18-50</text>
<text x="173.2" y="194.8">0.50</text>
<text x="154.5" y="203.9">120-250</text>
<text x="155.2" y="199.4">50-120</text>
<text x="173.2" y="199.3">0.70</text>
<text x="173.2" y="203.7">0.90</text>
<text x="189.4" y="199.7">Drawn / Date</text>
<text x="216.8" y="199.8">Checked / Date</text>
<text x="247.6" y="199.7">Approved / Date</text>
<text x="154.5" y="208.3">250-500</text>
<text x="173.2" y="208.2">1.20</text>
<text x="190.9" y="204.7">B. ZHANG</text>
<text x="191.4" y="207.2">06-25-02</text>
<text x="219.8" y="206">06-25-02</text>
<text x="248.5" y="205.8">JJH / 06-25-02</text>
</g>
<g font-size="2.5" fill="#050504">
<text x="208.5" y="5.6">REVISION</text>
<text x="164.4" y="9.2">REV.</text>
<text x="192.7" y="9.3">DESCRIPTION</text>
<text x="236.6" y="9.3">DATE</text>
<text x="254.9" y="9.3">APPROVED</text>
<text x="165.8" y="12.8">B</text>
<text x="174" y="12.8">RoHS Compliancy</text>
<text x="236" y="12.9">06-01-06</text>
<text x="259" y="12.9">DP</text>
</g>
<g font-size="2.1" fill="#231f20">
<text x="22.2" y="40.6" transform="rotate(-90 22.2 40.6)">0.5</text>
<text x="24.7" y="40.6" transform="rotate(-90 24.7 40.6)">0</text>
<text x="51.7" y="65.4">0.5</text>
<text x="75.8" y="62.8">0</text>
<text x="75.8" y="65.3">0.15</text>
<text x="51.7" y="68">0</text>
<text x="29.6" y="94.9" transform="rotate(-90 29.6 94.9)">0</text>
<text x="32.2" y="94.9" transform="rotate(-90 32.2 94.9)">1</text>
<text x="66.4" y="96" transform="rotate(-90 66.4 96)">1</text>
<text x="69" y="96" transform="rotate(-90 69 96)">0.5</text>
<text x="71.5" y="96.2" transform="rotate(-90 71.5 96.2)">0.5</text>
<text x="74" y="96.2" transform="rotate(-90 74 96.2)">0</text>
</g>
</svg>
